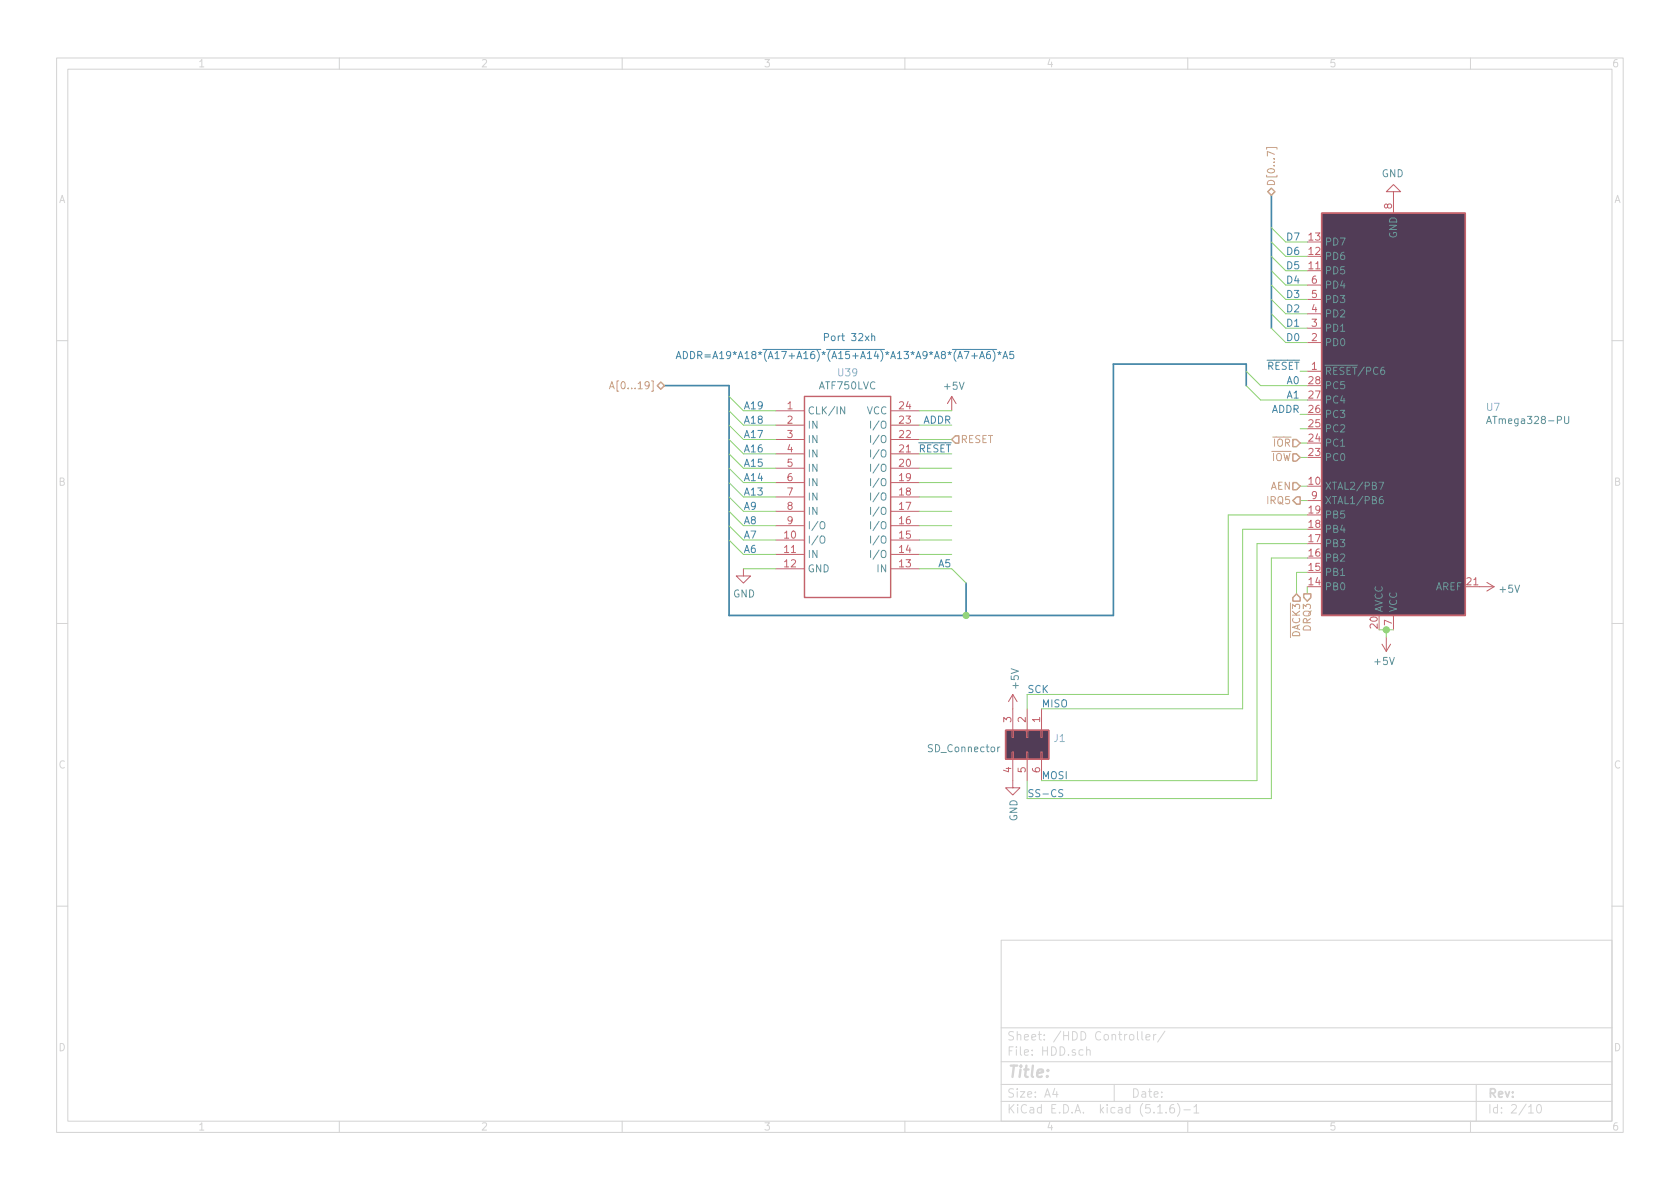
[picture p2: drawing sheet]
<svg xmlns="http://www.w3.org/2000/svg" width="297mm" height="210mm" viewBox="0 0 297 210" stroke-linecap="round" stroke-linejoin="round" font-family="sans-serif">
<g fill="none" stroke="#d3d3d3" stroke-width=".18">
<path d="M10 10.3h277v189.9h-277zM12 12.2h273v186.1h-273zM60 10.3v1.9M110 10.3v1.9M160 10.3v1.9M210 10.3v1.9M260 10.3v1.9M10 60.2h2M285 60.2h2M10 110.3h2M285 110.3h2M11.4 134.6a.62 .62 0 0 0-.9 .5 .62 .62 0 0 0 .7 .7l.2-.1"/>
<path d="M10 160.2h2M177 166.3h108v32h-108zM285 160.2h2M60 198.3v1.9M110 198.3v1.9M160 198.3v1.9M177 194.8h108M177 191.8h108M177 187.8h108M177 181.8h108M186.5 192.5l-.4 1h1M186.8 193v1"/>
<path d="M191.5 185.7l-.4-.1-.3 .3v.6l.3 .1 .4-.1M192.1 185.7l.2-.1 .4 .1 .1 .9M192.1 185.1v1.5M197 191.8v3M201.1 182.4v1.3l.2 .2M201.9 182.4v1.3l.2 .2M202.6 183.4l.7-.1v-.3l-.5-.1-.2 .2 .1 .7h.6M204 182.9v1M204.4 182.9l-.4 .3M204.7 196.8h.8M206 182.3l-1.3 2M206.2 196.7v.1"/>
<path d="M207.5 195.3a.59 .59 0 0 0-.7 .7v.5l.2 .2 .4 .1 .2-.1 .1-.5-.2-.2-.4-.1-.3 .3M208.2 195.1a1.71 1.71 0 0 1 0 2.3M209.3 196.3h1.2M210 198.3v1.9M211.1 195.8l.4-.5v1.5M211.1 196.8h.9M260 198.3v1.9M261 191.8v6.5M270.3 195.8l.4-.5v1.5M270.3 196.8h.8M271.8 195.5l.4-.2a.94 .94 0 0 1 0 1.5 .79 .79 0 0 1-.4-1.3z"/>
</g>
<g fill="#513c56" stroke="#513c56" stroke-width=".18">
<path d="M177.8 129.2h7.6v5h-7.6z"/>
<path d="M233.7 37.7h25.4v71.1h-25.4z"/>
</g>
<path d="M233.7 37.7h25.4v71.1h-25.4zM142.2 70.1h15.3v35.6h-15.3zM177.8 129.2h7.6v5h-7.6z" fill="none" stroke="#c4626b" stroke-width=".25"/>
<g fill="none" stroke="#c4626b" stroke-width=".18">
<path d="M246.4 33.9h1.2l-1.2-1.3-1.3 1.3h1.3v3.8M231.1 58h2.6M231.1 55.5h2.6M231.1 53h2.6M231.1 50.4h2.6M137.2 72.6h5M137.2 75.2h5M137.2 77.7h5M157.5 72.6h5.1M157.5 75.2h5.1M157.5 77.7h5.1M168.3 70.1l-.8 1.3"/>
<path d="M168.3 70.1v2.5M168.3 70.1l.7 1.3M231.1 65.7h2.6M231.1 60.6h2.6M137.2 95.5h5M137.2 98h5M137.2 93h5M137.2 90.4h5M137.2 87.9h5M137.2 85.3h5M137.2 82.8h5M137.2 80.3h5"/>
<path d="M157.5 95.5h5.1M157.5 98h5.1M157.5 93h5.1M157.5 90.4h5.1M157.5 87.9h5.1M157.5 85.3h5.1M157.5 82.8h5.1M157.5 80.3h5.1M231.1 88.5h2.6M131.4 100.6v1.2h1.3l-1.3 1.3-1.2-1.3h1.2M137.2 100.6h5M157.5 100.6h5.1"/>
<path d="M244.3 113.9l.8 1.3M245.1 112.6v2.6M245.9 113.9l-.8 1.3M246.4 108.8v2.6M261.6 103.8h2.6M262.9 103l1.3 .8M264.2 103.8l-1.3 .7M178.9 129.2h.3v1.2h-.3zM178.9 133h.3v1.2h-.3zM179.1 134.2v5.1h1.2l-1.2 1.3-1.3-1.3h1.3M179.1 122.8v6.4M179.1 122.8l-.8 1.3"/>
<path d="M179.1 122.8l.7 1.3M181.5 129.2h.2v1.2h-.2zM181.5 133h.2v1.2h-.2zM181.6 125.3v3.9M181.6 134.2v3.8M184 129.2h.3v1.2h-.3zM184 133h.3v1.2h-.3zM184.1 125.3v3.9M184.1 134.2v3.8"/>
</g>
<g fill="none" stroke="#669696" stroke-width=".18">
<path d="M149.4 71.9v1.3l-.8-1.3v1.3M153.9 74.5v1.2M153.9 77v1.3M153.9 79.5v1.3M244.7 64.9l-.4 .1a.87 .87 0 0 0 0 1.2l.5-.1v-.5l-.5-.2-.2 .3M262.8 74.9l.5-1.3 .4 1.3M263 74.5h.6M276.6 73.6v1.1l.3 .2 .3-.1 .2-.1v-1.1M145.1 95l.2-.2a.47 .47 0 0 1 .5 .4v.7l-.3 .2-.3-.1a1 1 0 0 1-.1-1zM145.2 92.3l.1-.1a.47 .47 0 0 1 .5 .5v.6l-.3 .2h-.3a.93 .93 0 0 1 0-1.2zM153.9 82.1v1.3M153.9 84.6v1.3"/>
<path d="M153.9 87.2v1.2M153.9 89.7v1.3M153.9 92.2v1.3M153.9 94.8v1.3M153.9 97.3v1.3M243.8 85.3h.9l-.6 1.2M244.5 87.8l-.5 .1-.1 .5v.5l.2 .2 .4-.1 .1-.2-.1-.4-.4-.1-.2 .2M176.8 132.1l-.4 .2"/>
</g>
<path d="M224.8 34.5v23.5M117.5 68.2h11.4v40.6h67.9v-44.4h23.5v3.8M170.8 103.1v5.7" fill="none" stroke="#4487aa" stroke-width=".3"/>
<g fill="none" stroke="#8dd272" stroke-width=".18">
<path d="M224.8 40.3l2.5 2.5h3.8M224.8 58l2.5 2.6h3.8M224.8 42.8l2.5 2.5h3.8M224.8 45.3l2.5 2.6h3.8M224.8 47.9l2.5 2.5h3.8M224.8 55.5l2.5 2.5h3.8M224.8 50.4l2.5 2.6h3.8M224.8 53l2.5 2.5h3.8M128.9 77.7l2.5 2.6h5.8M128.9 75.2l2.5 2.5h5.8M128.9 72.6l2.5 2.6h5.8M128.9 70.1l2.5 2.5h5.8"/>
<path d="M162.6 77.7h5.7M162.6 75.2h5.7M162.6 72.6h5.7M220.3 65.7l2.6 2.5h8.2M220.3 68.2l2.6 2.5h8.2M229.9 73.3h1.2M229.9 78.4h1.2M229.9 65.7h1.2M229.9 75.8h1.2M128.9 85.3l2.5 2.6h5.8M128.9 82.8l2.5 2.5h5.8M128.9 80.3l2.5 2.5h5.8"/>
<path d="M128.9 95.5l2.5 2.5h5.8M128.9 93l2.5 2.5h5.8M128.9 90.4l2.5 2.6h5.8M128.9 87.9l2.5 2.5h5.8M162.6 87.9h5.7M162.6 85.3h5.7M162.6 82.8h5.7M162.6 80.3h5.7M162.6 98h5.7M162.6 95.5h5.7M162.6 93h5.7M162.6 90.4h5.7"/>
<path d="M229.9 88.5h1.2M229.9 80.9h1.2M229.9 86h1.2M231.1 91.1h-13.9v31.7h-35.6v2.5M231.1 98.7h-6.3v42.5h-43.2v-3.2M231.1 93.6h-11.4v31.7h-35.6M231.1 96.1h-8.9v41.9h-38.1M131.4 100.6h5.8M162.6 100.6h5.7l2.5 2.5M231.1 101.2h-1.9v3.8M231.1 103.8v1.2M243.8 111.4h2.6"/>
<path d="M245.1 111.4v1.2"/>
</g>
<path d="M224.2 33.9l.6-.6 .6 .6-.6 .6zM116.2 68.2l.6-.6 .7 .6-.7 .6zM168.9 77.1h.6v1.3h-.6l-.6-.7zM228.6 77.7h.6l.7 .7-.7 .6h-.6zM228.6 80.3h.6l.7 .6-.7 .6h-.6zM228.6 85.3h.6l.7 .7-.7 .6h-.6zM229.2 87.9h.7v1.2h-.7l-.6-.6zM229.2 105l.7 .7v.6h-1.3v-.6zM230.5 105h1.3v.7l-.7 .6-.6-.6z" fill="none" stroke="#c3ae72" stroke-width=".25"/>
<path d="M224 26.4v-.3h1.8v.3M225.3 27.3l-1.2-.5v.8M107.7 68.8l.5-1.3 .4 1.3M107.9 68.4h.6" fill="none" stroke="#c3ae72" stroke-width=".18"/>
<g fill="none" stroke="#4487aa" stroke-width=".18">
<path d="M153 59.4l.6 .8M153.6 59.4l-.6 .8M154.1 59.5l.2-.1 .3 .1 .1 .7M154.1 59v1.2M170.3 61.8h5.9M170.5 62.1h.8l-.5 1.3M171.8 62.9h1M172.3 62.5v.9M173.2 63.4l.4-1.3 .5 1.3M173.3 63.1h.6M175 62.1l-.3 .1a.87 .87 0 0 0 0 1.2l.4-.1v-.5l-.4-.2-.3 .3M175.6 62a1.47 1.47 0 0 1 0 1.9"/>
<path d="M176.4 62.3l.3 .2 .3-.2M176.5 62.7l.2-.2 .2 .2M176.7 62.1v.4M177.3 63.4l.4-1.3 .5 1.3M177.4 63.1h.7M179.2 62.1h-.6l-.1 .7 .2-.2 .4 .1 .1 .6-.2 .1-.5-.1M187.9 139.7l-.5-.1-.2 .1v.3l.1 .2 .5 .2 .1 .3-.2 .2-.5-.1"/>
</g>
<g fill="#8dd272" stroke="#8dd272" stroke-width=".25">
<circle cx="245.1" cy="111.4" r=".51"/>
<circle cx="170.8" cy="108.8" r=".51"/>
</g>
<text font-size="2.8" fill="#d3d3d3" x="178" y="190.5">Title:</text>
<g font-size="2.1" fill="#d3d3d3">
<text x="178" y="184">Sheet: /HDD Controller/</text>
<text x="178" y="186.7">File: HDD.sch</text>
<text x="178" y="196.9">KiCad E.D.A. kicad (5.1.6)-1</text>
<text x="178" y="194.1">Size: A4</text>
<text x="200" y="194.1">Date:</text>
<text x="263" y="194.1">Rev:</text>
<text x="263" y="196.9">Id: 2/10</text>
</g>
<g font-size="1.8" fill="#d3d3d3">
<text x="35" y="11.9">1</text>
<text x="85" y="11.9">2</text>
<text x="135" y="11.9">3</text>
<text x="185" y="11.9">4</text>
<text x="235" y="11.9">5</text>
<text x="285" y="11.9">6</text>
<text x="10.4" y="35.9">A</text>
<text x="285.4" y="35.9">A</text>
<text x="10.4" y="85.9">B</text>
<text x="285.4" y="85.9">B</text>
<text x="285.4" y="135.9">C</text>
<text x="10.4" y="185.9">D</text>
<text x="285.4" y="185.9">D</text>
<text x="35" y="199.9">1</text>
<text x="85" y="199.9">2</text>
<text x="135" y="199.9">3</text>
<text x="185" y="199.9">4</text>
<text x="235" y="199.9">5</text>
<text x="285" y="199.9">6</text>
</g>
<g font-size="1.8" fill="#c3ae72">
<text x="225.4" y="33" transform="rotate(-90 225.4 33)">D[0...7]</text>
<text x="109.1" y="68.8">A[0...19]</text>
<text x="169.8" y="78.4">RESET</text>
<text x="224.8" y="81.5">IOW</text>
<text x="225.2" y="79">IOR</text>
<text x="224.2" y="89.1">IRQ5</text>
<text x="224.6" y="86.6">AEN</text>
<text x="229.9" y="112.6" transform="rotate(-90 229.9 112.6)">DACK3</text>
<text x="231.8" y="111.4" transform="rotate(-90 231.8 111.4)">DRQ3</text>
</g>
<g font-size="1.8" fill="#669696">
<text x="244.3" y="31.3">GND</text>
<text x="234.2" y="46">PD6</text>
<text x="234.2" y="43.4">PD7</text>
<text x="247" y="42.2" transform="rotate(-90 247 42.2)">GND</text>
<text x="234.2" y="48.5">PD5</text>
<text x="234.2" y="53.6">PD3</text>
<text x="234.2" y="51">PD4</text>
<text x="234.2" y="58.7">PD1</text>
<text x="234.2" y="56.1">PD2</text>
<text x="234.2" y="61.2">PD0</text>
<text x="144.9" y="68.9">ATF750LVC</text>
<text x="167.1" y="68.9">+5V</text>
<text x="234.2" y="66.3">RESET/PC6</text>
<text x="234.2" y="71.4">PC4</text>
<text x="234.2" y="68.8">PC5</text>
<text x="142.7" y="73.3">CLK/IN</text>
<text x="142.7" y="75.8">IN</text>
<text x="153.2" y="73.3">VCC</text>
<text x="154.6" y="75.8">I/O</text>
<text x="234.2" y="76.4">PC2</text>
<text x="234.2" y="73.9">PC3</text>
<text x="263.7" y="75">ATmega328-PU</text>
<text x="142.7" y="78.4">IN</text>
<text x="142.7" y="80.9">IN</text>
<text x="142.7" y="83.4">IN</text>
<text x="154.6" y="83.4">I/O</text>
<text x="154.6" y="80.9">I/O</text>
<text x="154.6" y="78.4">I/O</text>
<text x="234.2" y="81.5">PC0</text>
<text x="234.2" y="79">PC1</text>
<text x="142.7" y="86">IN</text>
<text x="142.7" y="88.5">IN</text>
<text x="154.6" y="88.5">I/O</text>
<text x="154.6" y="86">I/O</text>
<text x="234.2" y="86.6">XTAL2/PB7</text>
<text x="234.2" y="89.1">XTAL1/PB6</text>
<text x="142.7" y="91.1">IN</text>
<text x="142.7" y="93.6">I/O</text>
<text x="154.6" y="93.6">I/O</text>
<text x="154.6" y="91.1">I/O</text>
<text x="234.2" y="94.2">PB4</text>
<text x="234.2" y="91.7">PB5</text>
<text x="142.7" y="96.1">I/O</text>
<text x="142.7" y="98.7">IN</text>
<text x="142.7" y="101.2">GND</text>
<text x="154.6" y="98.7">I/O</text>
<text x="154.6" y="96.1">I/O</text>
<text x="155.2" y="101.2">IN</text>
<text x="234.2" y="101.8">PB1</text>
<text x="234.2" y="99.3">PB2</text>
<text x="234.2" y="96.8">PB3</text>
<text x="129.6" y="105.7">GND</text>
<text x="234.2" y="104.4">PB0</text>
<text x="253.7" y="104.4">AREF</text>
<text x="265.3" y="104.8">+5V</text>
<text x="244.5" y="108.3" transform="rotate(-90 244.5 108.3)">AVCC</text>
<text x="247" y="108.3" transform="rotate(-90 247 108.3)">VCC</text>
<text x="243.1" y="117.6">+5V</text>
<text x="180.1" y="121.7" transform="rotate(-90 180.1 121.7)">+5V</text>
<text x="164.3" y="133">SD_Connector</text>
<text x="179.9" y="145.3" transform="rotate(-90 179.9 145.3)">GND</text>
</g>
<g font-size="1.8" fill="#c4626b">
<text x="246.1" y="36.9" transform="rotate(-90 246.1 36.9)">8</text>
<text x="231.4" y="47.6">11</text>
<text x="231.4" y="45.1">12</text>
<text x="231.4" y="42.5">13</text>
<text x="231.9" y="52.7">5</text>
<text x="231.9" y="50.2">6</text>
<text x="231.9" y="57.8">3</text>
<text x="231.9" y="55.2">4</text>
<text x="231.9" y="65.4">1</text>
<text x="231.9" y="60.3">2</text>
<text x="231.4" y="70.5">27</text>
<text x="231.4" y="67.9">28</text>
<text x="139.2" y="72.4">1</text>
<text x="139.2" y="74.9">2</text>
<text x="139.2" y="77.5">3</text>
<text x="159.1" y="77.5">22</text>
<text x="159.1" y="74.9">23</text>
<text x="159.1" y="72.4">24</text>
<text x="231.4" y="75.6">25</text>
<text x="231.4" y="73">26</text>
<text x="139.2" y="80">4</text>
<text x="139.2" y="82.5">5</text>
<text x="159.1" y="82.5">20</text>
<text x="159.1" y="80">21</text>
<text x="231.4" y="80.6">23</text>
<text x="231.4" y="78.1">24</text>
<text x="139.2" y="85.1">6</text>
<text x="139.2" y="87.6">7</text>
<text x="159.1" y="87.6">18</text>
<text x="159.1" y="85.1">19</text>
<text x="231.4" y="85.7">10</text>
<text x="231.9" y="88.3">9</text>
<text x="138.7" y="95.2">10</text>
<text x="139.2" y="90.2">8</text>
<text x="139.2" y="92.7">9</text>
<text x="159.1" y="95.2">15</text>
<text x="159.1" y="92.7">16</text>
<text x="159.1" y="90.2">17</text>
<text x="231.4" y="95.9">17</text>
<text x="231.4" y="93.3">18</text>
<text x="231.4" y="90.8">19</text>
<text x="138.7" y="97.8">11</text>
<text x="138.7" y="100.3">12</text>
<text x="159.1" y="100.3">13</text>
<text x="159.1" y="97.8">14</text>
<text x="231.4" y="101">15</text>
<text x="231.4" y="98.4">16</text>
<text x="231.4" y="103.5">14</text>
<text x="259.4" y="103.5">21</text>
<text x="243.6" y="111.1" transform="rotate(-90 243.6 111.1)">20</text>
<text x="246.1" y="110.6" transform="rotate(-90 246.1 110.6)">7</text>
<text x="178.8" y="127.7" transform="rotate(-90 178.8 127.7)">3</text>
<text x="181.4" y="127.7" transform="rotate(-90 181.4 127.7)">2</text>
<text x="183.9" y="127.7" transform="rotate(-90 183.9 127.7)">1</text>
<text x="178.8" y="136.6" transform="rotate(-90 178.8 136.6)">4</text>
<text x="181.4" y="136.6" transform="rotate(-90 181.4 136.6)">5</text>
<text x="183.9" y="136.6" transform="rotate(-90 183.9 136.6)">6</text>
</g>
<g font-size="1.8" fill="#4487aa">
<text x="227.3" y="47.6">D5</text>
<text x="227.3" y="45.1">D6</text>
<text x="227.3" y="42.5">D7</text>
<text x="227.3" y="50.2">D4</text>
<text x="227.3" y="52.7">D3</text>
<text x="227.3" y="55.2">D2</text>
<text x="227.3" y="57.8">D1</text>
<text x="119.4" y="63.5">ADDR=A19*A18*(A17+A16)*(A15+A14)*A13*A9*A8*(A7+A6)*A5</text>
<text x="145.4" y="60.3">Port 32xh</text>
<text x="224" y="65.4">RESET</text>
<text x="227.3" y="60.3">D0</text>
<text x="227.6" y="67.9">A0</text>
<text x="227.6" y="70.5">A1</text>
<text x="131.4" y="72.4">A19</text>
<text x="131.4" y="74.9">A18</text>
<text x="131.4" y="77.5">A17</text>
<text x="163.2" y="74.9">ADDR</text>
<text x="224.8" y="73">ADDR</text>
<text x="131.4" y="80">A16</text>
<text x="131.4" y="82.5">A15</text>
<text x="162.4" y="80">RESET</text>
<text x="131.4" y="85.1">A14</text>
<text x="131.4" y="87.6">A13</text>
<text x="131.4" y="90.2">A9</text>
<text x="131.4" y="92.7">A8</text>
<text x="131.4" y="95.2">A7</text>
<text x="131.4" y="97.8">A6</text>
<text x="166" y="100.3">A5</text>
<text x="181.6" y="122.5">SCK</text>
<text x="184.1" y="125.1">MISO</text>
<text x="184.1" y="137.8">MOSI</text>
<text x="181.6" y="141">SS-CS</text>
</g>
<g font-size="1.8" fill="#a683e1">
<text x="148.2" y="66.5">U39</text>
<text x="262.9" y="72.7">U7</text>
<text x="186.4" y="131.2">J1</text>
</g>
</svg>
